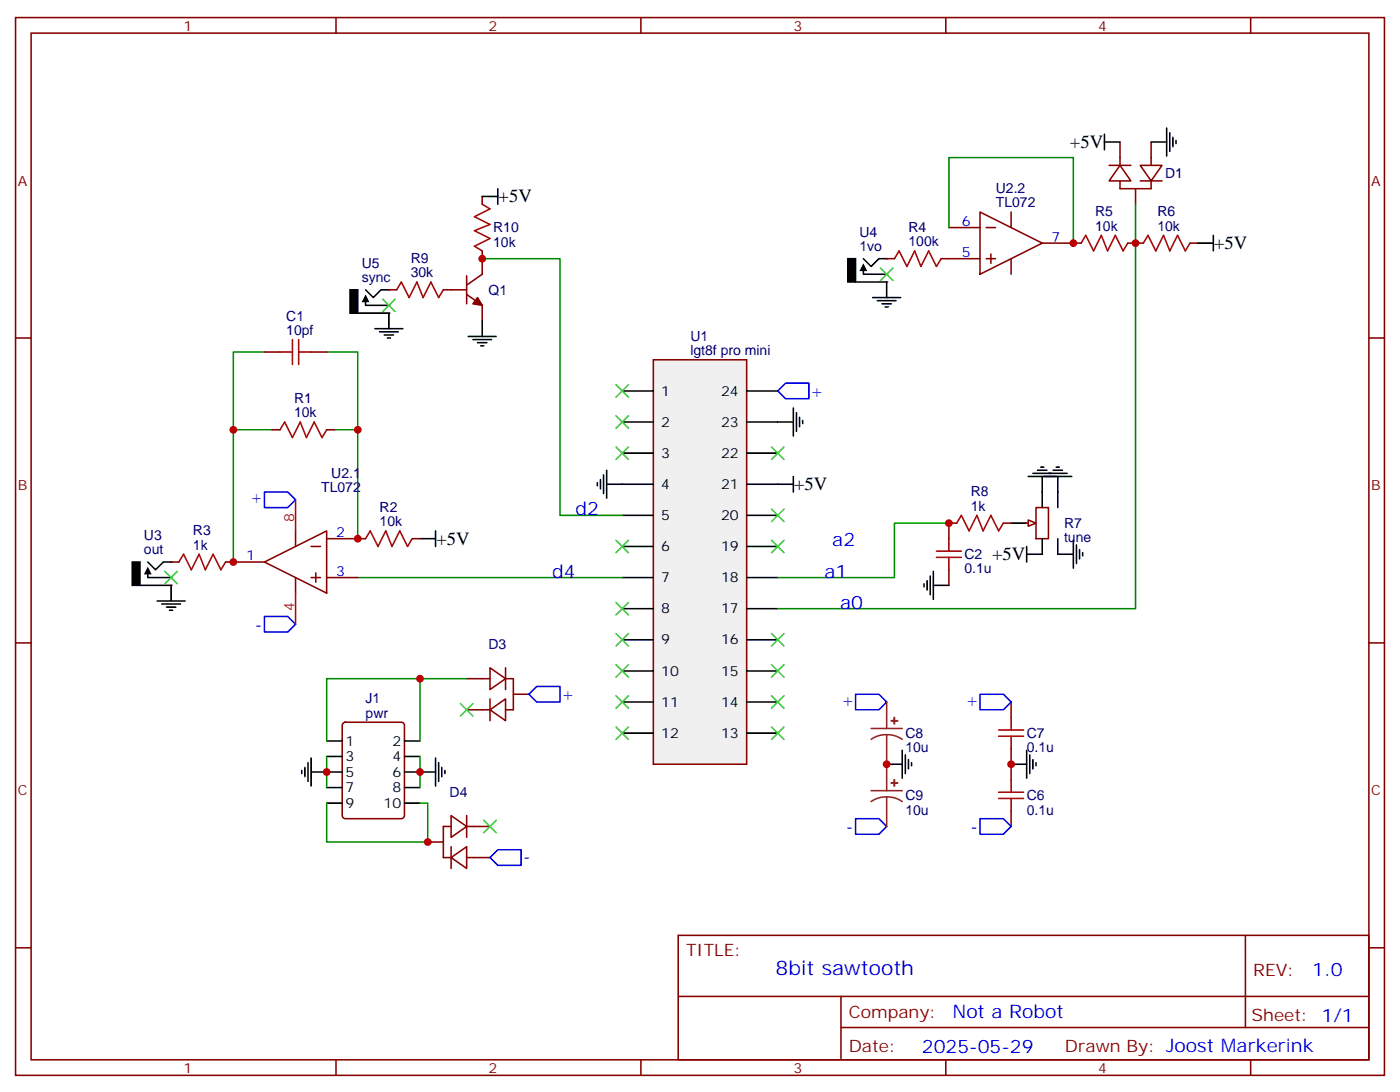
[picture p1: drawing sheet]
<svg xmlns="http://www.w3.org/2000/svg" width="317mm" height="248mm" viewBox="0 0 317 248" stroke-linecap="round" stroke-linejoin="round" font-family="sans-serif">
<g fill="none" stroke="#870000" stroke-width=".35">
<path d="M3.5 4h310.5v239.9h-310.5zM7.1 7.5h303.3v232.8h-303.3zM76.2 4v3.5M145.3 4v3.5M214.5 4v3.5M283.6 4v3.5M3.5 76.7h3.6M310.4 76.7h3.6M3.5 145.8h3.6M310.4 145.8h3.6M3.5 214.9h3.6M153.8 212.1h156.6v28.2h-156.6z"/>
<path d="M282.4 212.1v20.9M310.4 214.9h3.6M153.8 226h156.5M190.7 233h119.6M190.7 226v14.1M76.2 240.3v3.6M145.3 240.3v3.6M214.5 240.3v3.6M283.6 240.3v3.6"/>
</g>
<path d="M148.2 81.6h21.1v91.7h-21.1z" fill="#f0f0f0" stroke="#870000" stroke-width=".35"/>
<g fill="none" stroke="#000" stroke-width=".35">
<path d="M141.1 88.7h7.1M141.1 95.7h7.1M169.3 88.7h7.1M169.3 95.7h10.6M179.9 92.5v6.4M180.6 93.6v4.2M181.3 94.7v2.1M182 95.4v.7M135.5 109.5v.7M136.2 108.8v2.1M136.9 107.7v4.2M137.6 109.8h10.6"/>
<path d="M137.6 106.6v6.4M141.1 102.8h7.1M141.1 116.9h7.1M169.3 102.8h7.1M169.3 109.8h10.6M169.3 116.9h7.1M179.9 108.1v3.5M95.2 122.2h3.6M98.8 120.4v3.5M141.1 138h7.1M141.1 123.9h7.1M141.1 131h7.1"/>
<path d="M169.3 138h7.1M169.3 123.9h7.1M169.3 131h7.1M141.1 145.1h7.1M141.1 152.2h7.1M141.1 159.2h7.1M169.3 145.1h7.1M169.3 152.2h7.1M169.3 159.2h7.1M141.1 166.3h7.1M169.3 166.3h7.1"/>
</g>
<path d="M176.4 88.7l1.8-1.8h5.2v3.5h-5.2zM60 111.6h5.3l1.7 1.7-1.7 1.8h-5.3zM60 139.8h5.3l1.7 1.8-1.7 1.7h-5.3z" fill="none" stroke="#00f" stroke-width=".35"/>
<path d="M139.7 101.4l2.8 2.8M142.5 101.4l-2.8 2.8M175 101.4l2.8 2.8M177.8 101.4l-2.8 2.8" fill="none" stroke="#3c3" stroke-width=".35"/>
<path d="M63.5 79.8h2.8M66.3 77v5.7M67.7 79.8h2.9M67.7 77v5.7M63.5 97.5l1.1-1.8 1.7 3.5 1.8-3.5 1.4 3.5 1.8-3.5 1.7 3.5 1.1-1.7M40.6 127.5l1-1.8 1.8 3.5 1.8-3.5 1.4 3.5 1.7-3.5 1.8 3.5 1.1-1.7M82.9 122.2l1.1-1.8 1.7 3.5 1.8-3.5 1.4 3.5 1.8-3.5 1.7 3.5 1.1-1.7" fill="none" stroke="#a10000" stroke-width=".35"/>
<g fill="none" stroke="#870000" stroke-width=".35">
<path d="M215.2 51.6h7M215.2 58.7h7M222.2 48.1l14.2 7-14.2 7.1zM223.7 51.6h2.1M223.7 58.7h2.1M224.7 57.6v2.1M229.3 48.1v3.5M229.3 58.7v3.5M236.4 55.1h7M60 79.8h3.5M70.6 79.8h3.5M61.7 97.5h1.8"/>
<path d="M74.1 97.5h1.7M38.8 127.5h1.8M51.2 127.5h8.8M60 127.5l14.1-7.1v14.1zM67 120.4v3.5M67 131v3.5M70.6 123.9h2.1M70.6 131h2.1M71.6 129.9v2.1M74.1 122.2h8.8M74.1 131h7M93.5 122.2h1.7"/>
</g>
<path d="M60 79.8h-7.1v17.7M74.1 79.8h7v17.7M61.7 97.5h-8.8v30M75.8 97.5h5.3v24.7M81.1 131h60" fill="none" stroke="#008700" stroke-width=".35"/>
<path d="M67 113.3v7.1M67 134.5v7.1" fill="none" stroke="#f00" stroke-width=".35"/>
<g fill="#870000">
<circle cx="38.8" cy="132.8" r=".18"/>
<circle cx="38.8" cy="131" r=".18"/>
<circle cx="38.8" cy="127.5" r=".18"/>
</g>
<path d="M30 127.5h1.7v5.3h-1.7z" fill="#000" stroke="#000" stroke-width=".35"/>
<path d="M31.7 132.8h7.1M33.5 129.2v1.8h5.3M33.5 127.5l1.8 1.7 1.7-1.7h1.8" fill="none" stroke="#000" stroke-width=".35"/>
<path d="M33.5 128.5l.9 1.8h-1.8z" fill="#000"/>
<g fill="#870000">
<circle cx="201.1" cy="64" r=".18"/>
<circle cx="201.1" cy="62.2" r=".18"/>
<circle cx="201.1" cy="58.7" r=".18"/>
</g>
<path d="M192.3 58.7h1.7v5.3h-1.7z" fill="#000" stroke="#000" stroke-width=".35"/>
<g fill="none" stroke="#000" stroke-width=".35">
<path d="M250.5 32.2h3.5M250.5 30.4v3.6M261.1 32.2h3.5M264.6 29v6.4M265.3 30.1v4.2M266 31.2v2.1M266.7 31.9v.7M195.8 58.7l1.8 1.7 1.7-1.7h1.8M271.6 55.1h3.6M275.2 53.4v3.5M194 64h7.1v3.5M195.8 60.4v1.8h5.3"/>
<path d="M197.9 67.5h6.4M199 68.2h4.2M200 68.9h2.1M200.7 69.6h.7M229.3 118.6h3.5M236.4 111.6v3.5M236.4 122.2v3.5"/>
</g>
<path d="M195.8 59.7l.9 1.8h-1.8z" fill="#000"/>
<path d="M202.8 58.7l1.1-1.8 1.8 3.5 1.7-3.5 1.4 3.5 1.8-3.5 1.8 3.5 1-1.7M245.2 55.1l1-1.7 1.8 3.5 1.8-3.5 1.4 3.5 1.7-3.5 1.8 3.5 1.1-1.8M259.3 55.1l1-1.7 1.8 3.5 1.8-3.5 1.4 3.5 1.8-3.5 1.7 3.5 1.1-1.8" fill="none" stroke="#a10000" stroke-width=".35"/>
<g fill="none" stroke="#870000" stroke-width=".35">
<path d="M251.5 37.5h5M254 37.5l2.5 3.5h-5zM254 32.2v5.3M258.6 37.5h4.9l-2.4 3.5zM261.1 32.2v5.3M201.1 58.7h1.7M213.4 58.7h1.8M243.4 55.1h1.8M254 41v1.8h7.1v-1.8M255.8 55.1h3.5M257.5 42.8v3.5M258.6 41h4.9"/>
<path d="M269.9 55.1h1.7M232.5 118.6h1.7M234.9 115.1h2.9v7.1h-2.9z"/>
</g>
<path d="M215.2 51.6v-15.9h28.2v19.4M257.5 46.3v91.7h-81.1" fill="none" stroke="#008700" stroke-width=".35"/>
<path d="M199.7 60.8l2.8 2.8M202.5 60.8l-2.8 2.8" fill="none" stroke="#3c3" stroke-width=".35"/>
<path d="M233.2 117.9l1.7 .7-1.7 .7z" fill="#f0f0f0" stroke="#870000" stroke-width=".35"/>
<g fill="none" stroke="#000" stroke-width=".35">
<path d="M233.2 108.1h9.9M234.2 107.4h7.8M235.3 106.6h2.1M236 105.9h.7M236.4 108.1v3.5M238.8 106.6h2.1M239.5 105.9h.7M239.9 108.1v7M209.5 132.4v.7M210.3 131.7v2.1M211 130.6v4.3M211.7 132.8h3.5"/>
<path d="M211.7 129.6v6.3M232.8 125.7h3.6M232.8 123.9v3.6M239.9 122.2v3.5h3.5M243.4 122.5v6.4M244.1 123.6v4.2M244.8 124.6v2.2M245.5 125.3v.7"/>
</g>
<path d="M217 118.6l1-1.7 1.8 3.5 1.7-3.5 1.5 3.5 1.7-3.5 1.8 3.5 1-1.8M212.4 126.4h5.6M212.4 125h5.6M215.2 122.2v2.8M215.2 126.4v2.8" fill="none" stroke="#a10000" stroke-width=".35"/>
<path d="M109.4 58.7v3.5l-3.6 2.5M102.3 65.7h3.5M105.8 66.8l3.6 2.5v3.5M105.8 62.5v6.4M217 118.6h-1.8v3.6M227.5 118.6h1.8M215.2 129.2v3.6" fill="none" stroke="#870000" stroke-width=".35"/>
<path d="M215.2 118.6h-12.4v12.4h-26.4" fill="none" stroke="#008700" stroke-width=".35"/>
<path d="M108.3 67.5l1.1 1.8-2.2-.4z" fill="#870000" stroke="#870000" stroke-width=".35"/>
<g fill="#870000">
<circle cx="88.2" cy="71" r=".18"/>
<circle cx="88.2" cy="69.3" r=".18"/>
<circle cx="88.2" cy="65.7" r=".18"/>
</g>
<path d="M79.4 65.7h1.7v5.3h-1.7z" fill="#000" stroke="#000" stroke-width=".35"/>
<g fill="none" stroke="#000" stroke-width=".35">
<path d="M109.4 44.6h3.5M112.9 42.8v3.5M81.1 71h7.1v3.5M82.9 67.5v1.8h5.3M82.9 65.7l1.8 1.8 1.7-1.8h1.8M85 74.5h6.4M86.1 75.2h4.2M87.1 76h2.2M87.8 76.7h.7M106.2 76.3h6.3M107.2 77h4.3M108.3 77.7h2.1"/>
<path d="M109 78.4h.7M109.4 72.8v3.5M35.6 136.3h6.4M36.7 137h4.2M37.7 137.7h2.2M38.5 138.4h.7M38.8 132.8v3.5M68.4 174.7v.7M69.1 174v2.1M69.8 173v4.2M70.6 175.1h7M70.6 171.9v6.4"/>
<path d="M74.1 168h3.5M74.1 171.6h3.5M74.1 178.6h3.5M91.7 168h3.5M91.7 171.6h3.5M91.7 175.1h7.1M91.7 178.6h3.5M98.8 171.9v6.4M99.5 173v4.2M100.2 174v2.1M100.9 174.7v.7M201.1 173.3h3.5"/>
<path d="M204.6 170.1v6.4M205.3 171.2v4.2M206 172.3v2.1M206.7 173v.7M229.3 173.3h3.5M232.8 170.1v6.4M233.5 171.2v4.2M234.2 172.3v2.1M234.9 173v.7M74.1 182.1h3.5M91.7 182.1h3.5"/>
</g>
<path d="M82.9 66.8l.9 1.7h-1.8z" fill="#000"/>
<path d="M109.4 46.3l1.7 1.1-3.5 1.7 3.5 1.8-3.5 1.4 3.5 1.8-3.5 1.7 1.8 1.1M90 65.7l1-1.7 1.8 3.5 1.7-3.5 1.5 3.5 1.7-3.5 1.8 3.5 1-1.8M226.5 179.7h5.6M226.5 165.6h5.6M226.5 167h5.6M229.3 162.7v2.9M229.3 167v2.8M229.3 176.8v2.9M226.5 181.1h5.6M229.3 181.1v2.8" fill="none" stroke="#a10000" stroke-width=".35"/>
<g fill="none" stroke="#870000" stroke-width=".35">
<path d="M109.4 44.6v1.7M109.4 56.9v1.8M88.2 65.7h1.8M100.5 65.7h1.8M105.8 153.9h5.3M111.1 151.4l3.6 2.5-3.6 2.5zM111.1 158.5v4.9M114.7 151.4v5M114.7 153.9h1.7v7.1h-1.7M116.4 157.4h3.5M229.3 159.2v3.5M77.8 164l.5-.2h12.7a.71 .71 0 0 1 .7 .7v20.5a.76 .76 0 0 1-.7 .7h-12.7a.76 .76 0 0 1-.7-.7v-20.5z"/>
<path d="M105.8 161h5.3M111.1 161l3.6-2.5v4.9zM229.3 169.8v7M97 191h3.5M102.3 194.5l3.5-2.5v5zM102.3 185l3.5 2.4-3.5 2.5zM102.3 192v5M102.3 187.4h-1.8v7.1h1.8M105.8 185v4.9M105.8 194.5h5.3M105.8 187.4h5.3M229.3 183.9v3.5"/>
</g>
<g fill="none" stroke="#3c3" stroke-width=".35">
<path d="M86.8 67.8l2.8 2.9M89.6 67.8l-2.8 2.9M139.7 87.2l2.8 2.9M139.7 94.3l2.8 2.8M142.5 87.2l-2.8 2.9M142.5 94.3l-2.8 2.8M175 115.5l2.8 2.8M177.8 115.5l-2.8 2.8M37.4 129.6l2.8 2.8M40.2 129.6l-2.8 2.8M139.7 122.5l2.8 2.8M139.7 136.6l2.8 2.9"/>
<path d="M142.5 122.5l-2.8 2.8M142.5 136.6l-2.8 2.9M175 122.5l2.8 2.8M177.8 122.5l-2.8 2.8M104.4 159.6l2.8 2.8M107.2 159.6l-2.8 2.8M139.7 143.7l2.8 2.8M139.7 150.7l2.8 2.9M139.7 157.8l2.8 2.8M142.5 143.7l-2.8 2.8M142.5 150.7l-2.8 2.9M142.5 157.8l-2.8 2.8"/>
<path d="M175 157.8l2.8 2.8M175 150.7l2.8 2.9M175 143.7l2.8 2.8M177.8 157.8l-2.8 2.8M177.8 150.7l-2.8 2.9M177.8 143.7l-2.8 2.8M139.7 164.9l2.8 2.8M142.5 164.9l-2.8 2.8M175 164.9l2.8 2.8M177.8 164.9l-2.8 2.8M109.7 186l2.8 2.8M112.5 186l-2.8 2.8"/>
</g>
<path d="M109.4 58.7h17.6v58.2h14.1M95.2 153.9h10.6M74.1 168v-14.1h21.1v14.1M74.1 171.6v7M95.2 171.6v7M74.1 182.1v8.9h22.9v-8.9h-1.8" fill="none" stroke="#008700" stroke-width=".35"/>
<path d="M121.7 155.7h5.3v3.5h-5.3l-1.8-1.8zM194 157.4h5.3l1.8 1.8-1.8 1.8h-5.3zM222.2 157.4h5.3l1.8 1.8-1.8 1.8h-5.3zM111.1 194.5l1.8-1.8h5.3v3.6h-5.3zM194 185.7h5.3l1.8 1.7-1.8 1.8h-5.3zM222.2 185.7h5.3l1.8 1.7-1.8 1.8h-5.3z" fill="none" stroke="#00f" stroke-width=".35"/>
<path d="M201.1 159.2v6M197.6 165.2h7M197.6 179.3h7M201.1 166.6l-1.9 .3-1.6 .8M201.1 166.6l1.8 .3 1.7 .8M201.1 166.6v12.7M201.1 180.7l-1.9 .3-1.6 .8M201.1 180.7l1.8 .3 1.7 .8M201.1 180.7v6.7" fill="none" stroke="#8c2424" stroke-width=".35"/>
<g fill="#8c2424" stroke="#8c2424" stroke-width=".35">
<path d="M202.1 163.4l1.5 .1z"/>
<path d="M202.8 162.7v1.4z"/>
<path d="M202.1 177.6h1.5z"/>
<path d="M202.8 176.8v1.5z"/>
</g>
<g fill="#c00">
<circle cx="52.9" cy="127.5" r=".88"/>
<circle cx="52.9" cy="97.5" r=".88"/>
<circle cx="81.1" cy="97.5" r=".88"/>
<circle cx="81.1" cy="122.2" r=".88"/>
<circle cx="243.4" cy="55.1" r=".88"/>
<circle cx="257.5" cy="55.1" r=".88"/>
<circle cx="215.2" cy="118.6" r=".88"/>
<circle cx="109.4" cy="58.7" r=".88"/>
<circle cx="95.3" cy="175.1" r=".88"/>
<circle cx="74.1" cy="175.1" r=".88"/>
<circle cx="95.3" cy="153.9" r=".88"/>
<circle cx="97" cy="191" r=".88"/>
<circle cx="229.3" cy="173.3" r=".88"/>
<circle cx="201.1" cy="173.3" r=".88"/>
</g>
<text font-size="4.6" fill="#00f" x="175.9" y="221.2">8bit sawtooth</text>
<g font-size="4.2">
<text x="242.6" y="33.6">+5V</text>
<text x="113.1" y="45.9">+5V</text>
<text x="275.3" y="56.5">+5V</text>
<text x="180.1" y="111.2">+5V</text>
<text x="99" y="123.5">+5V</text>
<text x="225" y="127.1">+5V</text>
</g>
<g font-size="4.2" fill="#00f">
<text x="130.5" y="116.9">d2</text>
<text x="188.7" y="123.9">a2</text>
<text x="125.2" y="131">d4</text>
<text x="187" y="131">a1</text>
<text x="190.5" y="138">a0</text>
<text x="297.6" y="221.4">1.0</text>
<text x="216" y="230.9">Not a Robot</text>
<text x="209.1" y="238.8">2025-05-29</text>
</g>
<g font-size="3.9" fill="#00f">
<text x="184.1" y="89.9">+</text>
<text x="57.1" y="114.1">+</text>
<text x="58" y="142.8">-</text>
<text x="127.7" y="158.7">+</text>
<text x="191.2" y="160.1">+</text>
<text x="219.4" y="160.1">+</text>
<text x="192.1" y="188.7">-</text>
<text x="220.3" y="188.7">-</text>
<text x="118.9" y="195.4">-</text>
</g>
<g font-size="3.9" fill="#800">
<text x="155.6" y="216.7">TITLE:</text>
<text x="284.2" y="221.4">REV:</text>
<text x="192.5" y="230.9">Company:</text>
<text x="283.9" y="231.5">Sheet: 1/1</text>
<text x="192.5" y="238.6">Date:</text>
<text x="241.5" y="238.7">Drawn By: Joost Markerink</text>
</g>
<g font-size="3.2" fill="#800">
<text x="41.6" y="7">1</text>
<text x="110.8" y="7">2</text>
<text x="179.9" y="7">3</text>
<text x="249.1" y="7">4</text>
<text x="4.1" y="42.1">A</text>
<text x="311" y="42.1">A</text>
<text x="4.1" y="111.2">B</text>
<text x="311" y="111.2">B</text>
<text x="4.1" y="180.4">C</text>
<text x="311" y="180.4">C</text>
<text x="41.6" y="243.3">1</text>
<text x="110.8" y="243.3">2</text>
<text x="179.9" y="243.3">3</text>
<text x="249.1" y="243.3">4</text>
</g>
<g font-size="3.2" fill="#000080">
<text x="264.2" y="40.4">D1</text>
<text x="225.8" y="47">TL072</text>
<text x="225.8" y="43.8">U2.2</text>
<text x="111.8" y="52.7">R10</text>
<text x="194.9" y="53.6">U4</text>
<text x="206" y="52.6">R4</text>
<text x="248.4" y="52.3">10k</text>
<text x="248.4" y="49.1">R5</text>
<text x="262.5" y="52.3">10k</text>
<text x="262.5" y="49.1">R6</text>
<text x="93.1" y="59.6">R9</text>
<text x="111.8" y="56">10k</text>
<text x="194.9" y="56.9">1vo</text>
<text x="206" y="55.8">100k</text>
<text x="82" y="64">sync</text>
<text x="82" y="60.7">U5</text>
<text x="93.1" y="62.9">30k</text>
<text x="110.8" y="66.8">Q1</text>
<text x="64.9" y="76">10pf</text>
<text x="64.9" y="72.7">C1</text>
<text x="156.6" y="77.3">U1</text>
<text x="156.6" y="80.5">lgt8f pro mini</text>
<text x="66.7" y="94.7">10k</text>
<text x="66.7" y="91.4">R1</text>
<text x="72.8" y="111.6">TL072</text>
<text x="75.1" y="108.3">U2.1</text>
<text x="220.1" y="112.6">R8</text>
<text x="86.1" y="119.3">10k</text>
<text x="86.1" y="116.1">R2</text>
<text x="220.1" y="115.8">1k</text>
<text x="241.3" y="119.7">R7</text>
<text x="32.6" y="125.7">out</text>
<text x="32.6" y="122.4">U3</text>
<text x="43.8" y="124.6">1k</text>
<text x="43.8" y="121.4">R3</text>
<text x="241.3" y="123">tune</text>
<text x="218.7" y="130">0.1u</text>
<text x="218.7" y="126.8">C2</text>
<text x="110.8" y="147.1">D3</text>
<text x="82.9" y="159.5">J1</text>
<text x="82.9" y="162.7">pwr</text>
<text x="205.3" y="167.4">C8</text>
<text x="232.8" y="167.4">C7</text>
<text x="205.3" y="170.6">10u</text>
<text x="232.8" y="170.6">0.1u</text>
<text x="102" y="180.6">D4</text>
<text x="205.3" y="184.7">10u</text>
<text x="205.3" y="181.5">C9</text>
<text x="232.8" y="184.7">0.1u</text>
<text x="232.8" y="181.5">C6</text>
</g>
<g font-size="3.2" fill="#00f">
<text x="218.1" y="51.3">6</text>
<text x="218.1" y="58.3">5</text>
<text x="238.5" y="54.8">7</text>
<text x="76.2" y="121.8">2</text>
<text x="55.8" y="127.1">1</text>
<text x="76.2" y="130.6">3</text>
</g>
<g font-size="3.2">
<text x="149.9" y="89.7">1</text>
<text x="163.5" y="89.7">24</text>
<text x="149.9" y="96.8">2</text>
<text x="163.5" y="96.8">23</text>
<text x="149.9" y="103.8">3</text>
<text x="163.5" y="103.8">22</text>
<text x="149.9" y="110.9">4</text>
<text x="163.5" y="110.9">21</text>
<text x="149.9" y="117.9">5</text>
<text x="163.5" y="117.9">20</text>
<text x="149.9" y="125">6</text>
<text x="163.5" y="125">19</text>
<text x="149.9" y="132">7</text>
<text x="163.5" y="132">18</text>
<text x="149.9" y="139.1">8</text>
<text x="163.5" y="139.1">17</text>
<text x="149.9" y="146.2">9</text>
<text x="163.5" y="146.2">16</text>
<text x="149.9" y="153.2">10</text>
<text x="163.5" y="153.2">15</text>
<text x="149.9" y="160.3">11</text>
<text x="163.5" y="160.3">14</text>
<text x="149.9" y="167.3">12</text>
<text x="163.5" y="167.3">13</text>
<text x="78.3" y="169.1">1</text>
<text x="78.3" y="172.6">3</text>
<text x="89" y="169.1">2</text>
<text x="89" y="172.6">4</text>
<text x="78.3" y="176.1">5</text>
<text x="78.3" y="179.7">7</text>
<text x="89" y="176.1">6</text>
<text x="89" y="179.7">8</text>
<text x="78.3" y="183.2">9</text>
<text x="87" y="183.2">10</text>
</g>
<g font-size="3.2" fill="#f00">
<text x="66.7" y="118.3" transform="rotate(-90 66.7 118.3)">8</text>
<text x="66.7" y="138.6" transform="rotate(-90 66.7 138.6)">4</text>
</g>
</svg>
